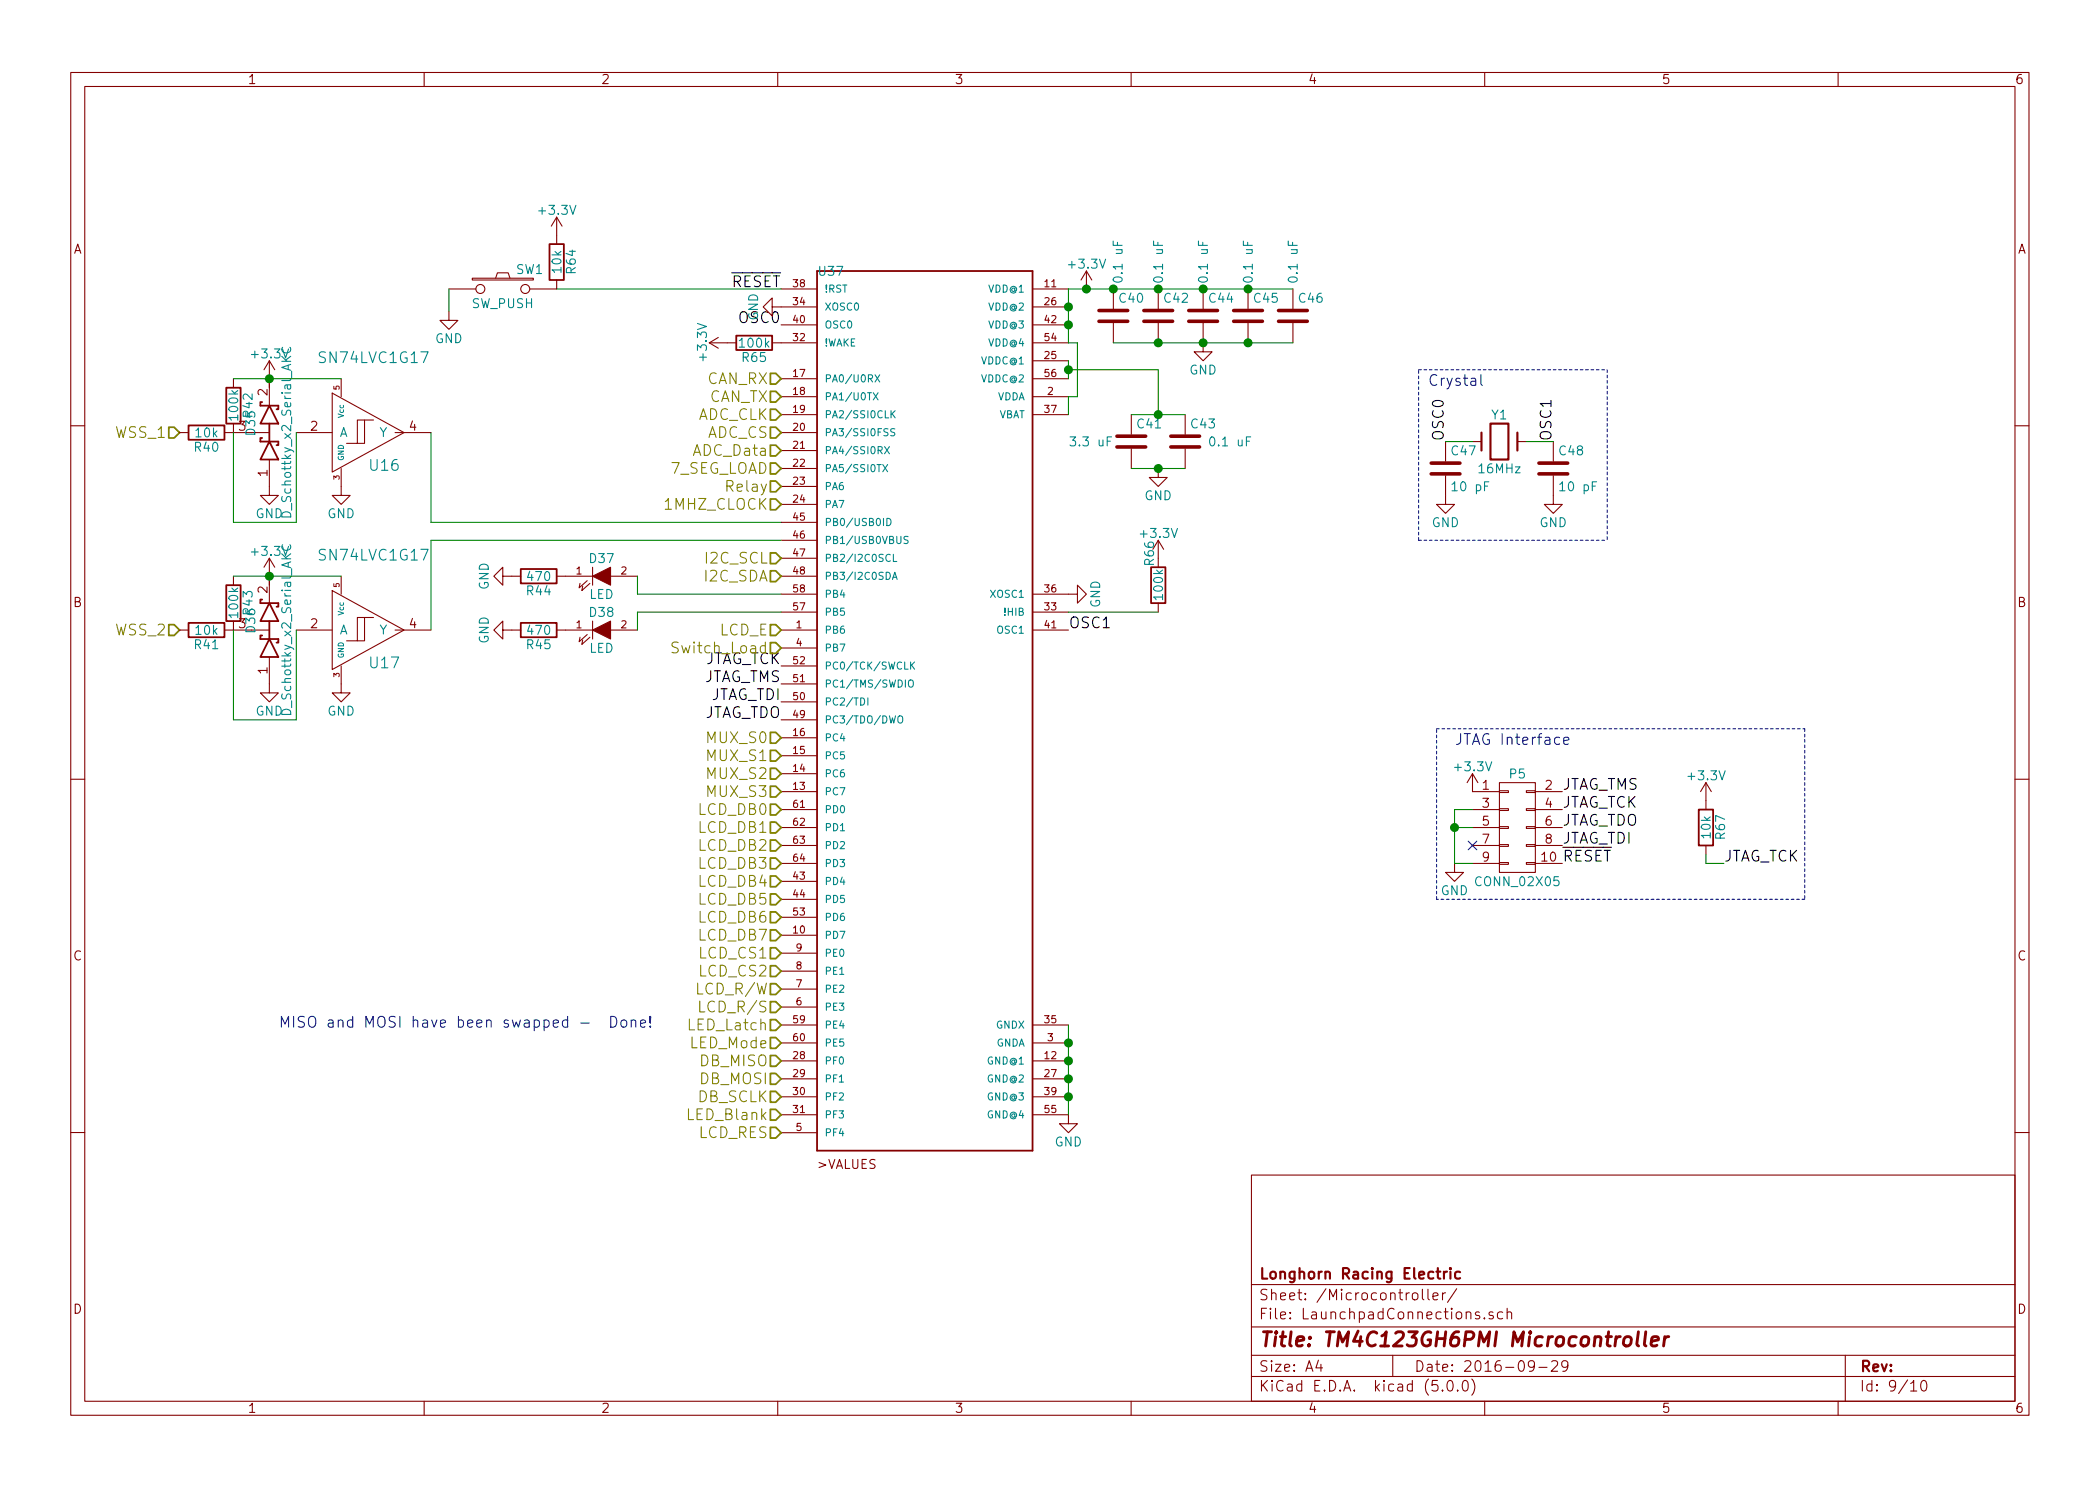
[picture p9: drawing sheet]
<svg xmlns="http://www.w3.org/2000/svg" width="297mm" height="210mm" viewBox="0 0 297 210" stroke-linecap="round" stroke-linejoin="round" font-family="sans-serif">
<g fill="none" stroke="#840000" stroke-width=".15">
<path d="M10 10.3h277v189.9h-277zM12 12.2h273v186.1h-273zM60 10.3v1.9M110 10.3v1.9M160 10.3v1.9M210 10.3v1.9M260 10.3v1.9M66.8 39.4h8.6v.2h-8.6zM70.1 39.4l.3-.8h1.5l.2 .8M78.7 39.6v1.3h-3.8M78.7 30.7v3.8M78.7 30.7l-.7 1.3"/>
<path d="M78.7 30.7l.8 1.3M153.7 38.3l-.8 1.3M153.7 38.3v2.6M153.7 38.3l.7 1.3M33 53.6v1.3M33 59.9v1.3M38.1 51l-.8 1.3M38.1 51v6.4M38.1 51l.8 1.3M47 55.6l10.1 5.6-10.1 5.6zM48.3 53.6v2.5M51.6 59.4v3.3h-1.1"/>
<path d="M52.8 59.4h-2.3v3.3h-1.5M63.5 44.1v1.2h1.3l-1.3 1.3-1.3-1.3h1.3M63.5 40.9h3.8M100.3 48.5h3.8M100.3 48.5l1.3 .8M101.6 47.7l-1.3 .8M109.2 43.4v-1.2l-1.3 1.2 1.3 1.3v-1.3h6.4M109.2 48.5h6.4M110.5 56.1h5.1M110.5 46h5.1M110.5 40.9h5.1M110.5 53.6h5.1"/>
<path d="M110.5 58.7h5.1M146 56.1h5.1M146 46h5.1M146 40.9h5.1M146 48.5h5.1M146 43.4h5.1M146 51h5.1M146 53.6h5.1M146 58.7h5.1M157.5 40.9v2.8M157.5 45.7v2.8M160 58.7v2.8"/>
<path d="M163.8 40.9v2.8M163.8 45.7v2.8M167.6 58.7v2.8M170.2 45.7v4.1h1.2l-1.2 1.2-1.3-1.2h1.3M170.2 40.9v2.8M176.5 40.9v2.8M176.5 45.7v2.8M182.9 40.9v2.8M182.9 45.7v2.8M10 60.2h2M25.4 61.2h1.3M31.7 61.2h6.4"/>
<path d="M38.1 65v5.1h1.3l-1.3 1.3-1.3-1.3h1.3M38.1 79v6.3M38.1 79l-.8 1.3M38.1 79l.8 1.3M41.9 61.2h5.1M48.3 66.3v3.8h1.2l-1.2 1.3-1.3-1.3h1.3M55.9 61.2h5.1M110.5 61.2h5.1M110.5 63.7h5.1M110.5 66.3h5.1M110.5 68.8h5.1M110.5 71.4h5.1"/>
<path d="M110.5 73.9h5.1M110.5 76.4h5.1M110.5 79h5.1M160 63.5v2.8M163.8 66.3v1.3h1.3l-1.3 1.2-1.2-1.2h1.2M163.8 76.4l.8 1.3M167.6 63.5v2.8M204.5 67.3v4.1h1.2l-1.2 1.2-1.3-1.2h1.3M204.5 62.5v2.8M208.3 62.5h1.2M214.6 62.5h1.3M219.7 67.3v4.1h1.3l-1.3 1.2-1.3-1.2h1.3"/>
<path d="M219.7 62.5v2.8M285 60.2h2M25.4 89.1h1.3M31.7 89.1h6.4M33 81.5v1.3M33 87.9v1.2M38.1 93v5h1.3l-1.3 1.3-1.3-1.3h1.3M41.9 89.1h5.1M47 83.6l10.1 5.5-10.1 5.6zM48.3 94.2v3.8h1.2l-1.2 1.3-1.3-1.3h1.3M48.3 81.5v2.6M51.6 87.4v3.3h-1.1"/>
<path d="M52.8 87.4h-2.3v3.3h-1.5M55.9 89.1h5.1M71.1 81.5v-1.2l-1.3 1.2 1.3 1.3v-1.3h2.6M71.1 89.1v-1.2l-1.3 1.2 1.3 1.3v-1.3h2.6M78.7 89.1h5.1M78.7 81.5h5.1M83.1 89.8l-1.2 1 .1-.6M83.1 82.2l-1.2 1 .1-.7M83.4 90.2l-1.1 1 .1-.7M83.4 82.5l-1.1 1.1 .1-.7M83.8 80.3v2.5M83.8 87.9v2.5"/>
<path d="M86.4 89.1h3.8M86.4 81.5h3.8M110.5 89.1h5.1M110.5 91.7h5.1M110.5 99.3h5.1M110.5 96.8h5.1M110.5 94.2h5.1M110.5 86.6h5.1M110.5 84.1h5.1M110.5 81.5h5.1M146 84.1h6.4v-1.3l1.3 1.3-1.3 1.2v-1.2M146 89.1h5.1"/>
<path d="M146 86.6h5.1M163.8 85.3v1.3M10 110.3h2M110.5 114.5h5.1M110.5 117.1h5.1M110.5 112h5.1M110.5 119.6h5.1M110.5 109.5h5.1M110.5 106.9h5.1M110.5 104.4h5.1M110.5 101.8h5.1M208.3 114.5h3.8"/>
<path d="M208.3 117.1h3.8M208.3 109.5v2.5h3.8M208.3 119.6h3.8M208.3 109.5l-.8 1.2M208.3 109.5l.7 1.2M212.1 119.5h1.3v.3h-1.3zM212.1 117h1.3v.2h-1.3zM212.1 114.4h1.3v.3h-1.3zM212.1 111.9h1.3v.2h-1.3zM212.1 110.7h5.1v12.7h-5.1zM215.9 119.5h1.3v.3h-1.3zM215.9 117h1.3v.2h-1.3z"/>
<path d="M215.9 114.4h1.3v.3h-1.3zM215.9 111.9h1.3v.2h-1.3zM217.2 114.5h3.8M217.2 117.1h3.8M217.2 112h3.8M217.2 119.6h3.8M241.3 110.7v3.8M241.3 119.6v1.3M241.3 110.7l-.8 1.3M241.3 110.7l.8 1.3M285 110.3h2M110.5 139.9h5.1"/>
<path d="M110.5 137.4h5.1M110.5 134.9h5.1M110.5 132.3h5.1M110.5 124.7h5.1M110.5 129.8h5.1M110.5 127.2h5.1M110.5 122.2h5.1M205.7 122.2v1.2h1.3l-1.3 1.3-1.2-1.3h1.2M208.3 122.2h3.8M212.1 122h1.3v.3h-1.3zM215.9 122h1.3v.3h-1.3zM217.2 122.2h3.8"/>
<path d="M110.5 147.6h5.1M110.5 142.5h5.1M110.5 155.2h5.1M110.5 157.7h5.1M110.5 150.1h5.1M110.5 145h5.1M110.5 152.6h5.1M146 157.7h5.1v1.3h1.3l-1.3 1.3-1.2-1.3h1.2M146 147.6h5.1M146 155.2h5.1M146 150.1h5.1M146 145h5.1"/>
<path d="M146 152.6h5.1M10 160.2h2M110.5 160.3h5.1M177 166.3h108v32h-108zM285 160.2h2M60 198.3v1.9M110 198.3v1.9M160 198.3v1.9M177 194.8h108M177 191.8h108M177 187.8h108M177 181.8h108"/>
<path d="M186.5 192.5l-.4 1h1M186.8 193v1M197 191.8v3M199.8 183.1a.44 .44 0 0 1 .8 .1v.4a.41 .41 0 0 1-.4 .3 .41 .41 0 0 1-.4-.3zM201.2 182.4v1.3l.2 .2M202 182.4v1.3l.2 .2M202.7 183.4l.7-.1-.1-.3-.4-.1-.2 .2 .1 .7 .1 .1 .4-.1M204 196.7h.1l-.1 .1v-.1v.1M204 182.9v1M204.5 182.9l-.3 .1-.2 .2M204.8 195.5a.35 .35 0 0 1 .4-.2 .35 .35 0 0 1 .3 .3 .78 .78 0 0 1-.4 1.2 .87 .87 0 0 1-.3-1.3zM206 182.3l-1.3 2"/>
<path d="M206.2 196.7v.1l-.1-.1h.1v.1M207 195.4a.37 .37 0 0 1 .6 .2l.1 .3a.72 .72 0 0 1-.4 .9l-.3-.1a1.26 1.26 0 0 1 0-1.3zM208.2 195.1a1.71 1.71 0 0 1 0 2.3M209.2 185.7l-.3-.1-.2 .3a.48 .48 0 0 0 .5 .3l.1 .1-.1 .2-.1 .1-.4-.1M210 186.5v.1l-.1-.1h.1v.1M210 198.3v1.9M211.2 185.7l-.4-.1-.1 .1-.1 .2a.48 .48 0 0 0 .6 .3l.1 .1-.1 .2-.2 .1-.4-.1M212.5 185.7a.48 .48 0 0 0-.7 .2v.4a.48 .48 0 0 0 .7 .2M213.2 185.7a.38 .38 0 0 1 .6 .1v.8M213.2 185.1v1.5M217 193.2l-.1 .2a.48 .48 0 0 1-.6-.1l-.1-.5a.48 .48 0 0 1 .7-.2l.1 .1a1.19 1.19 0 0 1-.2 1.2l-.5 .1M217.7 193.5h1.1"/>
<path d="M219.5 192.7l.2-.2h.3a.41 .41 0 0 1 .3 .7l-.9 .8h.9M221.8 193.2l-.3 .3h-.3l-.2-.2-.1-.5 .3-.3a.47 .47 0 0 1 .6 .3 1.01 1.01 0 0 1-.5 1.2h-.2M260 198.3v1.9M261 191.8v6.5M270.3 195.8l.3-.3 .1-.2v1.5M270.3 196.8h.8M271.8 195.5a.35 .35 0 0 1 .4-.2 .35 .35 0 0 1 .3 .3 .78 .78 0 0 1-.4 1.2 .87 .87 0 0 1-.3-1.3z"/>
<circle cx="67.9" cy="40.9" r=".63"/>
<circle cx="74.3" cy="40.9" r=".63"/>
</g>
<path d="M231.7 188.4l-.2 1.8 .3 .2M232.8 188.4l-.2 1.8v.1l.2 .1M233.6 189.8l1-.2-.1-.4-.2-.1-.5 .1-.2 .2-.1 .8 .3 .2 .6-.1M235.5 189.1l-.2 1.3M236 189.1a.54 .54 0 0 0-.6 .4" fill="none" stroke="#840000" stroke-width=".41"/>
<path d="M210.8 59.9h2.6v5.1h-2.6zM209.5 61.2v2.5M214.6 61.2v2.5M204.2 179.9v1M204.7 179.9l-.3 .1-.2 .2M205.2 179.4l-.1 .1 .1 .1v-.1v-.1v.2M205.2 179.9v1M206.5 180a.53 .53 0 0 0-.6 .1v.7a.53 .53 0 0 0 .6 0" fill="none" stroke="#840000" stroke-width=".3"/>
<g fill="none" stroke="#840000" stroke-width=".25">
<path d="M77.7 34.5h2.1v5.1h-2.1zM115.6 38.3h30.4v124.5h-30.4zM32 54.9h2v5h-2zM37.1 56.9h-.3v.5h2.6v.5h-.3M38.1 59.9v2.6M38.1 57.4l1.3 2.5h-2.6zM104.1 47.5h5.1v2h-5.1zM26.7 60.2h5v2h-5zM37.1 62h-.3v.5h2.6v.5h-.3M38.1 62.5l1.3 2.5h-2.6zM26.7 88.1h5v2.1h-5zM32 82.8h2v5.1h-2z"/>
<path d="M37.1 89.9h-.3v.5h2.6v.5h-.3M37.1 84.8h-.3v.5h2.6v.5h-.3M38.1 87.9v2.5M38.1 90.4l1.3 2.6h-2.6zM38.1 85.3l1.3 2.6h-2.6zM73.7 80.5h5v2h-5zM73.7 88.1h5v2.1h-5zM162.8 80.3h2v5h-2zM240.3 114.5h2v5.1h-2z"/>
</g>
<g fill="none" stroke="#008484" stroke-width=".15">
<path d="M40 49.1a.52 .52 0 0 0 0 .7 .52 .52 0 0 0 .6 .1 .47 .47 0 0 0 .5-.2 .47 .47 0 0 0-.1-.6M123.5 55.6l.7 1M123.8 53l.6 1M124.2 55.6l-.7 1M124.4 53l-.6 1M126 58.1v1M126.2 58.5l.4 .6M126.6 58.1l-.6 .6M40 77.1a.52 .52 0 0 0 0 .6 .52 .52 0 0 0 .6 .2 .47 .47 0 0 0 .5-.3 .47 .47 0 0 0-.1-.5M124.9 65.7l.7 1M125.1 63.2l.7 1M125.5 73.3a.51 .51 0 0 1 .5 .6 .51 .51 0 0 1-.5 .5z"/>
<path d="M125.6 65.7l-.7 1M125.8 63.2l-.7 1M125.9 78.5a.47 .47 0 0 0-.6 .4 .47 .47 0 0 0 .6 .5v-.1M126.4 78.4v1h.4M126.6 60.7h-.6v.3l.5 .2 .1 .3-.2 .2-.4-.1M128.4 75.9l-.5 .1v.3l.4 .1 .1 .3-.1 .2h-.4M122.8 98.7v1.1M126.2 82l.4-1 .3 1M126.3 81.7h.5M128.5 96.3l.3-.1a.35 .35 0 0 1 .4 .3l-.1 .6a.34 .34 0 0 1-.6 0zM128.8 93.7v1M128.9 94.1l.5 .6"/>
<path d="M129.4 93.7l-.6 .5M127.1 101.4l.2-.1a.35 .35 0 0 1 .4 .3l-.1 .6a.34 .34 0 0 1-.5 0z"/>
</g>
<g fill="none" stroke="#840000" stroke-width=".51">
<path d="M155.4 45.5h4.1M155.4 43.9h4.1M161.8 45.5h4.1M161.8 43.9h4.1M168.1 45.5h4.1M168.1 43.9h4.1M174.5 45.5h4.1M174.5 43.9h4.1M180.8 45.5h4.1M180.8 43.9h4.1M158 63.2h4.1M158 61.7h4.1"/>
<path d="M165.6 63.2h4.1M165.6 61.7h4.1M202.4 67.1h4.1M202.4 65.5h4.1M217.7 67.1h4M217.7 65.5h4"/>
</g>
<path d="M207.7 119l1.2 1.2M208.9 119l-1.2 1.2" fill="none" stroke="#000084" stroke-width=".15"/>
<g fill="none" stroke="#848400" stroke-width=".25">
<path d="M109 55.4h.7l.8 .7-.8 .8h-.7zM109 52.8h.7l.8 .8-.8 .8h-.7zM109 57.9h.7l.8 .8-.8 .7h-.7zM23.9 60.4h.7l.8 .8-.8 .8h-.7zM109 70.6h.7l.8 .8-.8 .7h-.7zM109 65.5h.7l.8 .8-.8 .8h-.7zM109 68.1h.7l.8 .7-.8 .8h-.7zM109 78.2h.7l.8 .8-.8 .8h-.7zM109 60.4h.7l.8 .8-.8 .8h-.7zM109 63h.7l.8 .7-.8 .8h-.7zM23.9 88.4h.7l.8 .7-.8 .8h-.7zM109 90.9h.7l.8 .8-.8 .8h-.7z"/>
<path d="M109 88.4h.7l.8 .7-.8 .8h-.7zM109 80.8h.7l.8 .7-.8 .8h-.7zM109 103.6h.7l.8 .8-.8 .8h-.7zM109 106.2h.7l.8 .7-.8 .8h-.7zM109 108.7h.7l.8 .8-.8 .7h-.7zM109 111.2h.7l.8 .8-.8 .8h-.7zM109 113.8h.7l.8 .7-.8 .8h-.7zM109 116.3h.7l.8 .8-.8 .8h-.7zM109 118.9h.7l.8 .7-.8 .8h-.7zM109 126.5h.7l.8 .7-.8 .8h-.7zM109 121.4h.7l.8 .8-.8 .7h-.7zM109 123.9h.7l.8 .8-.8 .8h-.7z"/>
<path d="M109 129h.7l.8 .8-.8 .8h-.7zM109 131.6h.7l.8 .7-.8 .8h-.7zM109 136.6h.7l.8 .8-.8 .8h-.7zM109 134.1h.7l.8 .8-.8 .7h-.7zM109 139.2h.7l.8 .7-.8 .8h-.7zM109 151.9h.7l.8 .7-.8 .8h-.7zM109 149.3h.7l.8 .8-.8 .8h-.7zM109 154.4h.7l.8 .8-.8 .8h-.7zM109 159.5h.7l.8 .8-.8 .7h-.7zM109 141.7h.7l.8 .8-.8 .8h-.7zM109 144.3h.7l.8 .7-.8 .8h-.7zM109 146.8h.7l.8 .8-.8 .7h-.7z"/>
<path d="M109 157h.7l.8 .7-.8 .8h-.7z"/>
</g>
<path d="M99 141.7v1.5h.7" fill="none" stroke="#848400" stroke-width=".15"/>
<path d="M209.5 53v1.3l.2 .2M221.2 104.8l.7-.1-.1-.3-.4-.1-.2 .2 .1 .8h.1h.4M82.2 144.7h1.1M86.4 143.8a.8 .8 0 0 1 .8 .5 .8 .8 0 0 1-.2 1h-.6zM87.9 144.4a.44 .44 0 0 1 .7 .2v.4a.42 .42 0 0 1-.4 .3 .42 .42 0 0 1-.4-.3zM89.3 144.4a.41 .41 0 0 1 .6 .1v.8M89.3 144.3v1M90.6 144.8l.7-.1-.1-.3-.4-.1-.2 .2 .1 .8h.1h.4M92 145.2v.1h-.1l.1-.1v.1M92 143.8v.9v-.8v-.1l-.1 .1 .1 .8" fill="none" stroke="#0000c2" stroke-width=".15"/>
<g fill="#840000" stroke="#840000" stroke-width=".15">
<path d="M83.8 89.1l2.6-1.2v2.5z"/>
<path d="M83.8 81.5l2.6-1.2v2.5z"/>
</g>
<g fill="none" stroke="#008400" stroke-width=".15">
<path d="M33 53.6h15.3M63.5 40.9v3.2M78.7 40.9h31.8M151.1 51v2.6M151.1 52.3h12.7v6.4M157.5 48.5h25.4M160 58.7h7.6M182.9 40.9h-31.8v7.6h1.3v7.6h-1.3v2.6M33 61.2v12.7h8.9v-12.7M61 61.2v12.7h49.5M110.5 76.4h-49.5v12.7M160 66.3h7.6"/>
<path d="M204.5 62.5h3.8M215.9 62.5h3.8M33 89.1v12.7h8.9v-12.7M33 81.5h15.3M90.2 81.5v2.6h20.3M110.5 86.6h-20.3v2.5M151.1 86.6h12.7M205.7 117.1h2.6M208.3 114.5h-2.6v7.7h2.6M241.3 120.9v1.3h2.5M151.1 145v12.7"/>
</g>
<g fill="#008400" stroke="#008400" stroke-width=".25">
<circle cx="205.7" cy="117.1" r=".51"/>
<circle cx="151.1" cy="147.6" r=".51"/>
<circle cx="151.1" cy="150.1" r=".51"/>
<circle cx="151.1" cy="152.6" r=".51"/>
<circle cx="151.1" cy="155.2" r=".51"/>
<circle cx="163.8" cy="66.3" r=".51"/>
<circle cx="163.8" cy="58.7" r=".51"/>
<circle cx="163.8" cy="48.5" r=".51"/>
<circle cx="170.2" cy="48.5" r=".51"/>
<circle cx="176.5" cy="48.5" r=".51"/>
<circle cx="176.5" cy="40.9" r=".51"/>
<circle cx="170.2" cy="40.9" r=".51"/>
<circle cx="163.8" cy="40.9" r=".51"/>
<circle cx="157.5" cy="40.9" r=".51"/>
<circle cx="151.1" cy="52.3" r=".51"/>
<circle cx="151.1" cy="46" r=".51"/>
<circle cx="151.1" cy="43.4" r=".51"/>
<circle cx="153.7" cy="40.9" r=".51"/>
<circle cx="38.1" cy="53.6" r=".51"/>
<circle cx="38.1" cy="81.5" r=".51"/>
</g>
<path d="M200.7 52.3h26.6M227.3 52.3v24.1M200.7 76.4h26.6M200.7 76.4v-24.1M203.2 103.1h52.1M255.3 103.1v24.1M203.2 127.2v-24.1M255.3 127.2h-52.1" fill="none" stroke="#0000c2" stroke-width=".15" stroke-dasharray=".4 .4"/>
<text font-size="2.8" fill="#840000" x="178" y="190.5">Title: TM4C123GH6PMI Microcontroller</text>
<g font-size="2.1">
<text x="103.4" y="40.6">RESET</text>
<text x="104.7" y="45.7">OSC0</text>
<text x="204.2" y="62.5" transform="rotate(-90 204.2 62.5)">OSC0</text>
<text x="219.5" y="62.5" transform="rotate(-90 219.5 62.5)">OSC1</text>
<text x="151.1" y="88.9">OSC1</text>
<text x="99.2" y="96.5">JTAG_TMS</text>
<text x="99.2" y="101.6">JTAG_TDO</text>
<text x="100.2" y="99.1">JTAG_TDI</text>
<text x="221" y="111.8">JTAG_TMS</text>
<text x="221" y="114.3">JTAG_TCK</text>
<text x="221" y="116.8">JTAG_TDO</text>
<text x="221" y="119.4">JTAG_TDI</text>
<text x="221" y="121.9">RESET</text>
<text x="243.8" y="121.9">JTAG_TCK</text>
</g>
<g font-size="2.1" fill="#008484">
<text x="45.5" y="51.4">SN74LVC1G17</text>
<text x="52.4" y="66.6">U16</text>
<text x="45.5" y="79.3">SN74LVC1G17</text>
<text x="52.4" y="94.6">U17</text>
</g>
<g font-size="2.1" fill="#848400">
<text x="98.6" y="59.4">ADC_CLK</text>
<text x="100" y="54.4">CAN_RX</text>
<text x="100.2" y="56.9">CAN_TX</text>
<text x="16.4" y="62">WSS_1</text>
<text x="98.3" y="64.5">ADC_Data</text>
<text x="100" y="62">ADC_CS</text>
<text x="94.7" y="67.1">7_SEG_LOAD</text>
<text x="103" y="69.6">Relay</text>
<text x="94.2" y="72.1">1MHZ_CLOCK</text>
<text x="99.7" y="82.3">I2C_SDA</text>
<text x="100" y="79.8">I2C_SCL</text>
<text x="16.4" y="89.9">WSS_2</text>
<text x="101.8" y="89.9">LCD_E</text>
<text x="95.6" y="92.5">Switch_Load</text>
<text x="99.3" y="94">JTAG_TCK</text>
<text x="100.2" y="105.2">MUX_S0</text>
<text x="100.2" y="107.7">MUX_S1</text>
<text x="100.2" y="110.2">MUX_S2</text>
<text x="100.2" y="112.8">MUX_S3</text>
<text x="98.9" y="115.3">LCD_DB0</text>
<text x="98.9" y="117.9">LCD_DB1</text>
<text x="98.9" y="120.4">LCD_DB2</text>
<text x="98.9" y="122.9">LCD_DB3</text>
<text x="98.9" y="125.5">LCD_DB4</text>
<text x="98.9" y="128">LCD_DB5</text>
<text x="98.9" y="130.6">LCD_DB6</text>
<text x="98.9" y="133.1">LCD_DB7</text>
<text x="99" y="135.6">LCD_CS1</text>
<text x="99" y="138.2">LCD_CS2</text>
<text x="99" y="140.7">LCD_R/W</text>
<text x="99.6" y="143.3">LCD_R/S</text>
<text x="97.6" y="145.8">LED_Latch</text>
<text x="97.7" y="148.3">LED_Mode</text>
<text x="98.7" y="156">DB_SCLK</text>
<text x="99" y="153.4">DB_MOSI</text>
<text x="99" y="150.9">DB_MISO</text>
<text x="97.5" y="158.5">LED_Blank</text>
<text x="98.8" y="161">LCD_RES</text>
</g>
<g font-size="2.1" fill="#0000c2">
<text x="201.9" y="54.6">Crystal</text>
<text x="205.7" y="105.4">JTAG Interface</text>
<text x="39.4" y="145.4">MISO and MOSI have been swapped - Done!</text>
</g>
<g font-size="2.1" fill="#840000">
<text x="178" y="184">Sheet: /Microcontroller/</text>
<text x="178" y="181">Longhorn Racing Electric</text>
<text x="178" y="186.7">File: LaunchpadConnections.sch</text>
<text x="178" y="196.9">KiCad E.D.A. kicad (5.0.0)</text>
<text x="178" y="194.1">Size: A4</text>
<text x="200" y="194.1">Date: 2016-09-29</text>
<text x="263" y="194.1">Rev:</text>
<text x="263" y="196.9">Id: 9/10</text>
</g>
<g font-size="1.8" fill="#840000">
<text x="35" y="11.9">1</text>
<text x="85" y="11.9">2</text>
<text x="135" y="11.9">3</text>
<text x="185" y="11.9">4</text>
<text x="235" y="11.9">5</text>
<text x="285" y="11.9">6</text>
<text x="10.4" y="35.9">A</text>
<text x="285.4" y="35.9">A</text>
<text x="37.8" y="56" transform="rotate(-90 37.8 56)">2</text>
<text x="33.8" y="61">3</text>
<text x="44" y="61">2</text>
<text x="57.9" y="61">4</text>
<text x="37.8" y="67.4" transform="rotate(-90 37.8 67.4)">1</text>
<text x="37.8" y="83.9" transform="rotate(-90 37.8 83.9)">2</text>
<text x="163.2" y="80" transform="rotate(-90 163.2 80)">R66</text>
<text x="10.4" y="85.9">B</text>
<text x="33.8" y="88.9">3</text>
<text x="44" y="88.9">2</text>
<text x="57.9" y="88.9">4</text>
<text x="285.4" y="85.9">B</text>
<text x="37.8" y="95.3" transform="rotate(-90 37.8 95.3)">1</text>
<text x="209.7" y="111.8">1</text>
<text x="218.6" y="111.8">2</text>
<text x="209.7" y="114.3">3</text>
<text x="209.7" y="116.8">5</text>
<text x="209.7" y="119.4">7</text>
<text x="218.6" y="114.3">4</text>
<text x="218.6" y="116.8">6</text>
<text x="218.6" y="119.4">8</text>
<text x="209.7" y="121.9">9</text>
<text x="218.1" y="121.9">10</text>
<text x="10.4" y="135.9">C</text>
<text x="285.4" y="135.9">C</text>
<text x="115.7" y="165.4">&gt;VALUES</text>
<text x="10.4" y="185.9">D</text>
<text x="285.4" y="185.9">D</text>
<text x="35" y="199.9">1</text>
<text x="85" y="199.9">2</text>
<text x="135" y="199.9">3</text>
<text x="185" y="199.9">4</text>
<text x="235" y="199.9">5</text>
<text x="285" y="199.9">6</text>
</g>
<g font-size="1.8" fill="#008484">
<text x="76.4" y="30.4">+3.3V</text>
<text x="73" y="38.8">SW1</text>
<text x="79.4" y="38.6" transform="rotate(-90 79.4 38.6)">10k</text>
<text x="81.5" y="38.7" transform="rotate(-90 81.5 38.7)">R64</text>
<text x="115.9" y="39">U37</text>
<text x="151.3" y="38">+3.3V</text>
<text x="158.8" y="39.6" transform="rotate(-90 158.8 39.6)">0.1 uF</text>
<text x="164.5" y="39.6" transform="rotate(-90 164.5 39.6)">0.1 uF</text>
<text x="170.9" y="39.6" transform="rotate(-90 170.9 39.6)">0.1 uF</text>
<text x="177.2" y="39.6" transform="rotate(-90 177.2 39.6)">0.1 uF</text>
<text x="183.6" y="39.6" transform="rotate(-90 183.6 39.6)">0.1 uF</text>
<text x="66.8" y="43.6">SW_PUSH</text>
<text x="107.2" y="45.4" transform="rotate(-90 107.2 45.4)">GND</text>
<text x="158.4" y="42.8">C40</text>
<text x="164.7" y="42.8">C42</text>
<text x="171.1" y="42.8">C44</text>
<text x="177.4" y="42.8">C45</text>
<text x="183.8" y="42.8">C46</text>
<text x="35.8" y="50.7">+3.3V</text>
<text x="61.5" y="48.6">GND</text>
<text x="100" y="50.8" transform="rotate(-90 100 50.8)">+3.3V</text>
<text x="104.7" y="49.2">100k</text>
<text x="105.1" y="51.2">R65</text>
<text x="168.2" y="53">GND</text>
<text x="33.7" y="59.3" transform="rotate(-90 33.7 59.3)">100k</text>
<text x="211" y="59.4">Y1</text>
<text x="27.6" y="63.9">R40</text>
<text x="27.7" y="61.9">10k</text>
<text x="36.1" y="61.5" transform="rotate(-90 36.1 61.5)">D35R42</text>
<text x="48" y="61.8">A</text>
<text x="53.7" y="61.8">Y</text>
<text x="151.8" y="63.2">3.3 uF</text>
<text x="160.9" y="60.6">C41</text>
<text x="168.6" y="60.6">C43</text>
<text x="171.4" y="63.2">0.1 uF</text>
<text x="205.4" y="64.4">C47</text>
<text x="220.6" y="64.4">C48</text>
<text x="161.9" y="70.8">GND</text>
<text x="205.7" y="69.5">10 pF</text>
<text x="209.3" y="67">16MHz</text>
<text x="220.9" y="69.5">10 pF</text>
<text x="36.1" y="73.3">GND</text>
<text x="41.2" y="72.8" transform="rotate(-90 41.2 72.8)">D_Schottky_x2_Serial_AKC</text>
<text x="46.3" y="73.3">GND</text>
<text x="161.5" y="76.1">+3.3V</text>
<text x="202.5" y="74.6">GND</text>
<text x="217.8" y="74.6">GND</text>
<text x="35.8" y="78.7">+3.3V</text>
<text x="69.1" y="83.5" transform="rotate(-90 69.1 83.5)">GND</text>
<text x="74.7" y="82.2">470</text>
<text x="83.5" y="79.7">D37</text>
<text x="27.7" y="89.8">10k</text>
<text x="33.7" y="87.3" transform="rotate(-90 33.7 87.3)">100k</text>
<text x="36.1" y="89.5" transform="rotate(-90 36.1 89.5)">D36R43</text>
<text x="48" y="89.8">A</text>
<text x="53.7" y="89.8">Y</text>
<text x="74.6" y="84.2">R44</text>
<text x="74.7" y="89.8">470</text>
<text x="83.3" y="84.8">LED</text>
<text x="83.5" y="87.3">D38</text>
<text x="155.6" y="86" transform="rotate(-90 155.6 86)">GND</text>
<text x="164.5" y="84.7" transform="rotate(-90 164.5 84.7)">100k</text>
<text x="27.6" y="91.9">R41</text>
<text x="69.1" y="91.1" transform="rotate(-90 69.1 91.1)">GND</text>
<text x="74.6" y="91.9">R45</text>
<text x="83.3" y="92.4">LED</text>
<text x="36.1" y="101.3">GND</text>
<text x="41.2" y="100.8" transform="rotate(-90 41.2 100.8)">D_Schottky_x2_Serial_AKC</text>
<text x="46.3" y="101.3">GND</text>
<text x="205.9" y="109.1">+3.3V</text>
<text x="213.6" y="110.2">P5</text>
<text x="239" y="110.4">+3.3V</text>
<text x="242" y="118.6" transform="rotate(-90 242 118.6)">10k</text>
<text x="244" y="118.7" transform="rotate(-90 244 118.7)">R67</text>
<text x="209" y="125.4">CONN_02X05</text>
<text x="203.8" y="126.7">GND</text>
<text x="149.2" y="162.2">GND</text>
</g>
<g font-size="1.4" fill="#840000">
<text x="112.2" y="40.6">38</text>
<text x="147.8" y="40.6">11</text>
<text x="112.2" y="45.7">40</text>
<text x="112.2" y="43.2">34</text>
<text x="147.8" y="45.7">42</text>
<text x="147.8" y="43.2">26</text>
<text x="112.2" y="48.3">32</text>
<text x="112.2" y="53.3">17</text>
<text x="147.8" y="48.3">54</text>
<text x="147.8" y="50.8">25</text>
<text x="147.8" y="53.3">56</text>
<text x="112.2" y="55.9">18</text>
<text x="112.2" y="58.4">19</text>
<text x="147.8" y="58.4">37</text>
<text x="148.2" y="55.9">2</text>
<text x="112.2" y="61">20</text>
<text x="112.2" y="63.5">21</text>
<text x="112.2" y="66">22</text>
<text x="112.2" y="68.6">23</text>
<text x="112.2" y="71.1">24</text>
<text x="112.2" y="73.7">45</text>
<text x="112.2" y="76.2">46</text>
<text x="81.5" y="81.3">1</text>
<text x="87.9" y="81.3">2</text>
<text x="112.2" y="78.7">47</text>
<text x="112.2" y="81.3">48</text>
<text x="112.2" y="83.8">58</text>
<text x="147.8" y="83.8">36</text>
<text x="81.5" y="88.9">1</text>
<text x="87.9" y="88.9">2</text>
<text x="112.2" y="86.4">57</text>
<text x="112.6" y="88.9">1</text>
<text x="147.8" y="88.9">41</text>
<text x="147.8" y="86.4">33</text>
<text x="112.2" y="94">52</text>
<text x="112.6" y="91.4">4</text>
<text x="112.2" y="99.1">50</text>
<text x="112.2" y="96.5">51</text>
<text x="112.2" y="101.6">49</text>
<text x="112.2" y="106.7">15</text>
<text x="112.2" y="104.1">16</text>
<text x="112.2" y="111.8">13</text>
<text x="112.2" y="109.2">14</text>
<text x="112.2" y="114.3">61</text>
<text x="112.2" y="116.8">62</text>
<text x="112.2" y="119.4">63</text>
<text x="112.2" y="124.5">43</text>
<text x="112.2" y="121.9">64</text>
<text x="112.2" y="129.5">53</text>
<text x="112.2" y="127">44</text>
<text x="112.2" y="132.1">10</text>
<text x="112.6" y="137.2">8</text>
<text x="112.6" y="134.6">9</text>
<text x="112.6" y="142.2">6</text>
<text x="112.6" y="139.7">7</text>
<text x="112.2" y="147.3">60</text>
<text x="112.2" y="149.9">28</text>
<text x="112.2" y="144.8">59</text>
<text x="147.8" y="149.9">12</text>
<text x="147.8" y="144.8">35</text>
<text x="148.2" y="147.3">3</text>
<text x="112.2" y="154.9">30</text>
<text x="112.2" y="152.4">29</text>
<text x="147.8" y="152.4">27</text>
<text x="147.8" y="154.9">39</text>
<text x="112.2" y="157.5">31</text>
<text x="112.6" y="160">5</text>
<text x="147.8" y="157.5">55</text>
</g>
<g font-size="1.4" fill="#008484">
<text x="116.6" y="41.4">!RST</text>
<text x="139.9" y="41.4">VDD@1</text>
<text x="116.6" y="46.5">OSC0</text>
<text x="116.6" y="43.9">XOSC0</text>
<text x="139.9" y="46.5">VDD@3</text>
<text x="139.9" y="43.9">VDD@2</text>
<text x="116.6" y="49">!WAKE</text>
<text x="138.9" y="51.6">VDDC@1</text>
<text x="139.9" y="49">VDD@4</text>
<text x="116.6" y="54.1">PA0/U0RX</text>
<text x="116.6" y="56.6">PA1/U0TX</text>
<text x="116.6" y="59.2">PA2/SSI0CLK</text>
<text x="138.9" y="54.1">VDDC@2</text>
<text x="141" y="56.6">VDDA</text>
<text x="141.2" y="59.2">VBAT</text>
<text x="116.6" y="61.7">PA3/SSI0FSS</text>
<text x="116.6" y="64.3">PA4/SSI0RX</text>
<text x="116.6" y="66.8">PA5/SSI0TX</text>
<text x="116.6" y="69.3">PA6</text>
<text x="116.6" y="71.9">PA7</text>
<text x="116.6" y="74.4">PB0/USB0ID</text>
<text x="116.6" y="77">PB1/USB0VBUS</text>
<text x="116.6" y="79.5">PB2/I2C0SCL</text>
<text x="116.6" y="82">PB3/I2C0SDA</text>
<text x="116.6" y="89.7">PB6</text>
<text x="116.6" y="87.1">PB5</text>
<text x="116.6" y="84.6">PB4</text>
<text x="140.2" y="84.6">XOSC1</text>
<text x="141.2" y="89.7">OSC1</text>
<text x="142.1" y="87.1">!HIB</text>
<text x="116.6" y="92.2">PB7</text>
<text x="116.6" y="94.7">PC0/TCK/SWCLK</text>
<text x="116.6" y="99.8">PC2/TDI</text>
<text x="116.6" y="97.3">PC1/TMS/SWDIO</text>
<text x="116.6" y="107.4">PC5</text>
<text x="116.6" y="104.9">PC4</text>
<text x="116.6" y="102.4">PC3/TDO/DWO</text>
<text x="116.6" y="112.5">PC7</text>
<text x="116.6" y="110">PC6</text>
<text x="116.6" y="115.1">PD0</text>
<text x="116.6" y="117.6">PD1</text>
<text x="116.6" y="125.2">PD4</text>
<text x="116.6" y="120.1">PD2</text>
<text x="116.6" y="122.7">PD3</text>
<text x="116.6" y="130.3">PD6</text>
<text x="116.6" y="127.8">PD5</text>
<text x="116.6" y="137.9">PE1</text>
<text x="116.6" y="135.4">PE0</text>
<text x="116.6" y="132.8">PD7</text>
<text x="116.6" y="143">PE3</text>
<text x="116.6" y="140.5">PE2</text>
<text x="116.6" y="148.1">PE5</text>
<text x="116.6" y="145.5">PE4</text>
<text x="140.9" y="148.1">GNDA</text>
<text x="140.9" y="145.5">GNDX</text>
<text x="116.6" y="155.7">PF2</text>
<text x="116.6" y="150.6">PF0</text>
<text x="116.6" y="153.2">PF1</text>
<text x="139.7" y="150.6">GND@1</text>
<text x="139.7" y="153.2">GND@2</text>
<text x="139.7" y="155.7">GND@3</text>
<text x="116.6" y="160.8">PF4</text>
<text x="116.6" y="158.2">PF3</text>
<text x="139.7" y="158.2">GND@4</text>
</g>
<g font-size="1.1" fill="#840000">
<text x="48" y="55.1" transform="rotate(-90 48 55.1)">5</text>
<text x="48" y="67.8" transform="rotate(-90 48 67.8)">3</text>
<text x="48" y="83.1" transform="rotate(-90 48 83.1)">5</text>
<text x="48" y="95.8" transform="rotate(-90 48 95.8)">3</text>
</g>
<g font-size="1.1" fill="#008484">
<text x="48.6" y="59" transform="rotate(-90 48.6 59)">Vcc</text>
<text x="48.6" y="65.3" transform="rotate(-90 48.6 65.3)">GND</text>
<text x="48.6" y="87" transform="rotate(-90 48.6 87)">Vcc</text>
<text x="48.6" y="93.2" transform="rotate(-90 48.6 93.2)">GND</text>
</g>
</svg>
